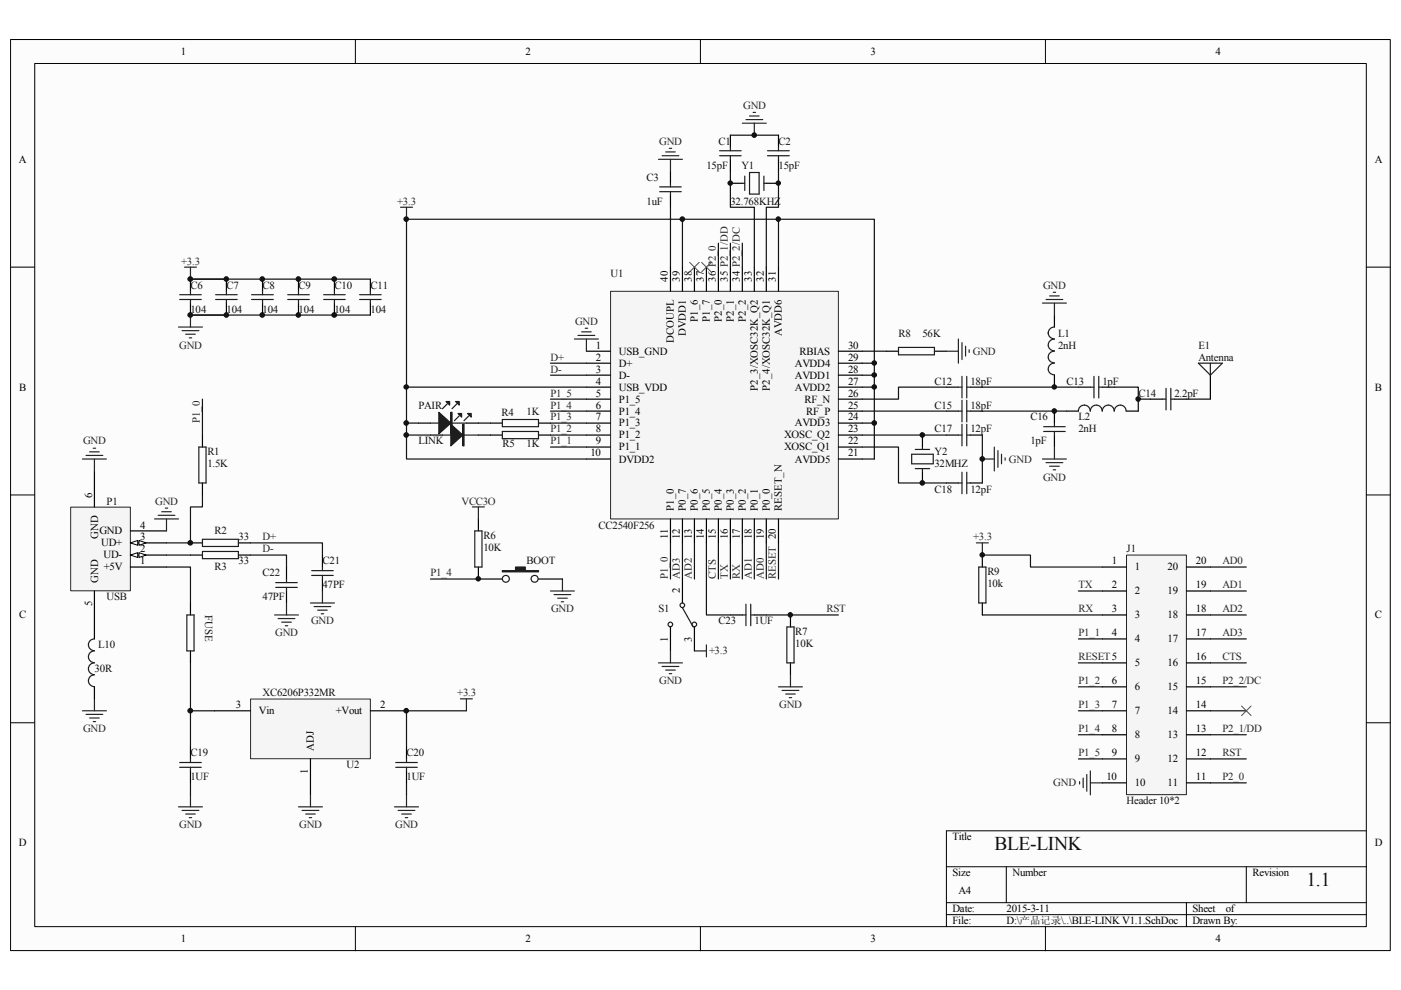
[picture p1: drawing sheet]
<svg xmlns="http://www.w3.org/2000/svg" width="297mm" height="210mm" viewBox="0 0 297 210" stroke-linecap="round" stroke-linejoin="round" font-family="sans-serif">
<path d="M2.3 8.4h292.5v193.1h-292.5z" fill="#fcfcfc"/>
<path d="M2.2 8.4h292.6v193.1h-292.6z" fill="none" stroke="#000" stroke-width=".21"/>
<path d="M7.4 13.5h282.3v183h-282.3z" fill="#fcfcfc"/>
<g fill="none" stroke="#000" stroke-width=".21">
<path d="M7.4 13.5h282.3v183h-282.3zM75.3 8.3v5.1M148.5 8.3v5.1M221.7 8.3v5.1M2.2 56.6h5.1M289.7 56.6h5.1M2.2 104.9h5.1M289.7 104.9h5.1M2.2 153.2h5.1M289.7 153.2h5.1M289.7 176.1h-89v20.4M75.3 196.5v5.1"/>
<path d="M148.5 196.5v5.1M200.7 183.8h89M200.7 191.4h89M200.7 193.9h89M213.4 183.8v7.6M221.7 196.5v5.1M251.5 191.4v5.1M264.2 183.8v7.6"/>
</g>
<path d="M129.5 61.8h48.3v48.2h-48.3z" fill="#f5f5f5"/>
<path d="M129.5 61.8h48.3v48.2h-48.3z" fill="none" stroke="#262626" stroke-width=".21"/>
<g fill="none" stroke="#000" stroke-width=".25">
<path d="M142.2 36.3v2.6M154.9 28.7v2.5M154.9 33.8v2.5M154.9 38.9h2.5M162.5 38.9h2.6M165.1 28.7v2.5M165.1 33.8v2.5M48 59.2v2.5M55.7 59.2v2.5M63.3 59.2v2.5M70.9 59.2v2.5M78.5 59.2v2.5"/>
<path d="M142.2 41.4v2.5M142.2 56.6v5.1M144.7 56.6v5.1M147.2 56.6v5.1M149.8 56.6v5.1M152.3 56.6v5.1M154.9 56.6v5.1M157.4 56.6v5.1M159.9 56.6v5.1M162.5 56.6v5.1M165.1 56.6v5.1M48 64.3v2.5"/>
<path d="M55.7 64.3v2.5M63.3 64.3v2.5M70.9 64.3v2.5M78.5 64.3v2.5M124.3 74.5h5.1M124.3 77h5.1M124.3 79.5h5.1M177.8 74.5h5M177.8 77h5M177.8 79.5h5M187.9 74.5h2.6M198.1 74.5h2.6"/>
<path d="M223.6 66.8v2.5M223.6 79.5v2.6M256.6 79.5v5.1M124.3 82.1h5.1M124.3 84.6h5.1M124.3 87.2h5.1M124.3 89.7h5.1M124.3 92.2h5.1M124.3 94.8h5.1M124.3 97.3h5.1M177.8 82.1h5M177.8 84.6h5"/>
<path d="M177.8 87.2h5M177.8 89.7h5M177.8 92.2h5M177.8 94.8h5M177.8 97.3h5M195.6 92.2v2.6M195.6 99.9v2.5M200.7 82.1h2.5M200.7 87.2h2.5M200.7 92.2h2.5M205.7 82.1h2.6M205.7 87.2h2.6"/>
<path d="M205.7 92.2h2.6M223.6 87.2v2.5M223.6 92.2v2.6M226.1 87.2h2.5M228.6 82.1h2.6M233.7 82.1h2.6M238.8 87.2h2.5M243.9 84.6h2.6M249 84.6h2.5M142.2 110v5.1M144.7 110v5.1M147.2 110v5.1"/>
<path d="M149.8 110v5.1M152.3 110v5.1M154.9 110v5.1M157.4 110v5.1M159.9 110v5.1M162.5 110v5.1M165.1 110v5.1M200.7 102.4h2.5M205.7 102.4h2.6M86.2 158.4v2.5M86.2 163.4v2.6"/>
</g>
<g fill="none" stroke="#262626" stroke-width=".25">
<path d="M139.6 33.8h5.1M140.4 33h3.5M141.1 32.2h2.1M141.9 31.5h.5M142.2 33.8v2.5M157.4 26.1h5.1M158.2 25.4h3.5M158.9 24.6h2M159.7 23.8h.5M159.9 26.1v2.6M39.1 56.6h2.6M40.4 56.6v2.6"/>
<path d="M84.9 43.9h2.6M86.2 43.9v2.6M37.8 69.3h5.1M38.6 70.1h3.6M39.4 70.9h2M40.1 71.6h.5M40.4 66.8v2.5M121.8 71.9h5.1M122.6 71.1h3.5M123.3 70.4h2M124.1 69.6h.5M124.3 71.9v2.6"/>
<path d="M200.7 74.5h2.5M203.2 71.9v5.1M204 72.6v3.6M204.7 73.4v2.1M205.5 74.2v.5M221 64.3h5.1M221.8 63.5h3.5M222.5 62.7h2.1M223.3 62h.5M223.6 64.3v2.5M208.3 97.3h2.5M210.8 94.8v5.1"/>
<path d="M211.6 95.5v3.6M212.3 96.3v2M213.1 97.1v.5M221 97.3h5.1M221.8 98.1h3.5M222.5 98.8h2.1M223.3 99.6h.5M223.6 94.8v2.5M207 115.1h2.5M208.3 115.1v2.6M228.9 165.7v.5M229.7 165v2"/>
<path d="M230.4 164.2v3.6M231.2 163.4v5.1M231.2 166h2.5"/>
</g>
<g fill="none" stroke="#1c1c1c" stroke-width=".25">
<path d="M139.9 39.6h4.5M142.2 38.9v.7M152.6 33h4.5M152.6 32h4.5M154.9 31.2v.8M154.9 33v.8M157.4 38.9h.5M157.9 37.3v3.1M158.9 36.6h2v4.5h-2zM162 37.3v3.1M162 38.9h.5M162.7 33h4.6"/>
<path d="M162.7 32h4.6M165.1 31.2v.8M165.1 33v.8M139.9 40.6h4.5M142.2 40.6v.8M45.7 63.5h4.6M45.7 62.5h4.6M48 61.7v.8M48 63.5v.8M53.3 63.5h4.7M53.3 62.5h4.7M55.7 61.7v.8"/>
<path d="M55.7 63.5v.8M61 63.5h4.6M61 62.5h4.6M63.3 61.7v.8M63.3 63.5v.8M68.6 63.5h4.6M68.6 62.5h4.6M70.9 61.7v.8M70.9 63.5v.8M76.2 63.5h4.6M76.2 62.5h4.6M78.5 61.7v.8"/>
<path d="M78.5 63.5v.8M190.5 73.7h7.6v1.5h-7.6zM204 79.8v4.6M205 79.8v4.6M223.6 77a1.23 1.23 0 0 0-1.4 1.2 1.23 1.23 0 0 0 1.4 1.3M223.6 74.5a1.23 1.23 0 0 0-1.4 1.2 1.23 1.23 0 0 0 1.4 1.2M223.6 71.9a1.23 1.23 0 0 0-1.4 1.3 1.23 1.23 0 0 0 1.4 1.2M223.6 69.3h-.1a1.27 1.27 0 0 0-1.3 1.3 1.27 1.27 0 0 0 1.4 1.2M231.9 79.8v4.6M233 79.8v4.6M254.1 77h5.1l-2.6 2.5zM256.6 77v2.5"/>
<path d="M193.3 96.3h4.6v2h-4.6zM194.1 99.4h3M194.1 95.3h3M195.6 94.8v.5M195.6 99.4v.5M203.2 92.2h.8M203.2 82.1h.8M203.2 87.2h.8M204 84.9v4.6M204 90v4.5M205 92.2h.7M205 84.9v4.6"/>
<path d="M205 90v4.5M205 82.1h.7M205 87.2h.7M221.3 91.5h4.5M221.3 90.5h4.5M223.6 89.7v.8M223.6 91.5v.7M228.6 87.2a1.25 1.25 0 0 1 1.3-1.3 1.25 1.25 0 0 1 1.2 1.3 1.27 1.27 0 0 1 1.3-1.3 1.27 1.27 0 0 1 1.3 1.3 1.27 1.27 0 0 1 1.2-1.3 1.27 1.27 0 0 1 1.3 1.3 1.27 1.27 0 0 1 1.3-1.3 1.27 1.27 0 0 1 1.3 1.3M231.2 82.1h.7M233 82.1h.7M246.5 84.6h.7M247.2 82.3v4.6"/>
<path d="M248.2 84.6h.8M248.2 82.3v4.6M203.2 102.4h.8M204 100.1v4.6M205 100.1v4.6M205 102.4h.7M83.9 162.7h4.6M83.9 161.7h4.6M86.2 160.9v.8M86.2 162.7v.7"/>
</g>
<g fill="none" stroke="#0e0e0e" stroke-width=".25">
<path d="M154.9 36.3v7.6h5v12.7M154.9 28.7h10.2M165.1 36.3v7.6h-2.6v12.7M40.4 59.2h38.1M86.2 46.5h58.5M142.2 43.9v12.7M152.3 51.6v5M154.9 51.6v5M157.4 51.6v5M165.1 46.5v10.1M182.8 79.5h2.6v17.8h-2.6M182.8 74.5h5.1"/>
<path d="M116.7 87.2h7.6M116.7 84.6h7.6M116.7 89.7h7.6M116.7 92.2h7.6M116.7 94.8h7.6M182.8 87.2h17.9M182.8 82.1h2.6M182.8 89.7h2.6M200.7 82.1h-10.2v2.5h-7.7M208.3 92.2v10.2M208.3 87.2h17.8M208.3 82.1h20.3"/>
<path d="M236.3 82.1h5v5.1M241.3 84.6h2.6M251.5 84.6h5.1M144.7 115.1v7.7M147.2 115.1v7.7M152.3 115.1v7.7M154.9 115.1v7.7M159.9 115.1v7.7M162.5 115.1v7.7M165.1 115.1v7.7M208.3 130.4h25.4M228.6 125.3h5.1"/>
<path d="M228.6 135.5h5.1M256.6 125.3h7.6M256.6 130.4h7.6M256.6 120.2h7.6M256.6 135.5h7.6M228.6 140.5h5.1M228.6 145.6h5.1M228.6 150.7h5.1M228.6 155.8h5.1M256.6 140.5h7.6M256.6 145.6h7.6M256.6 150.7h7.6"/>
<path d="M256.6 155.8h7.6M228.6 160.9h5.1M256.6 160.9h7.6M256.6 166h7.6"/>
</g>
<path d="M146.2 55.6l2 2.1M148.2 55.6l-2 2.1M148.8 55.6l2 2.1M150.8 55.6l-2 2.1M263.2 149.7l2.1 2M265.3 149.7l-2.1 2" fill="none" stroke="#4c4c4c" stroke-width=".21"/>
<path d="M238.9 117.7h12.6v50.8h-12.6z" fill="#f5f5f5"/>
<path d="M238.8 117.7h12.7v50.8h-12.7z" fill="none" stroke="#262626" stroke-width=".21"/>
<g fill="none" stroke="#000" stroke-width=".25">
<path d="M208.3 117.7v2.5M208.3 127.8v2.6M233.7 120.2h5.1M233.7 125.3h5.1M233.7 130.4h5.1M233.7 135.5h5.1M251.5 120.2h5.1M251.5 125.3h5.1M251.5 130.4h5.1M251.5 135.5h5.1M233.7 140.5h5.1M233.7 145.6h5.1"/>
<path d="M233.7 150.7h5.1M233.7 155.8h5.1M251.5 140.5h5.1M251.5 145.6h5.1M251.5 150.7h5.1M251.5 155.8h5.1M233.7 160.9h5.1M233.7 166h5.1M251.5 160.9h5.1M251.5 166h5.1"/>
</g>
<path d="M86.2 46.5v50.8h38.1M144.7 56.6v-10.1h40.7v30.5M40.4 66.8h38.1M182.8 77h2.6M185.4 77v2.5M182.8 94.8h7.7v7.6h10.2M182.8 92.2h17.9M157.4 115.1v7.7" fill="none" stroke="#0e0e0e" stroke-width=".25"/>
<path d="M207.5 120.2h1.5v7.6h-1.5z" fill="none" stroke="#1c1c1c" stroke-width=".25"/>
<path d="M15 107.6h12.6v17.7h-12.6z" fill="#f5f5f5"/>
<path d="M15 107.5h12.6v17.8h-12.6z" fill="none" stroke="#262626" stroke-width=".21"/>
<path d="M20 99.9v7.6M27.6 112.6h7.7M27.6 115.1h7.7M27.6 120.2h7.7" fill="none" stroke="#000" stroke-width=".25"/>
<path d="M27.6 115.1l1.6-.5v1z" fill="#fcfcfc"/>
<path d="M27.6 115.1l1.6-.5v1z" fill="none" stroke="#000" stroke-width=".21"/>
<path d="M29.5 114.6l1.5 .5-1.5 .5z" fill="#fcfcfc"/>
<path d="M29.5 114.6l1.5 .5-1.5 .5z" fill="none" stroke="#000" stroke-width=".21"/>
<path d="M27.6 117.7h7.7" fill="none" stroke="#000" stroke-width=".25"/>
<path d="M27.6 117.7l1.6-.5v1z" fill="#fcfcfc"/>
<path d="M27.6 117.7l1.6-.5v1z" fill="none" stroke="#000" stroke-width=".21"/>
<path d="M29.5 117.2l1.5 .5-1.5 .5z" fill="#fcfcfc"/>
<path d="M29.5 117.2l1.5 .5-1.5 .5z" fill="none" stroke="#000" stroke-width=".21"/>
<g fill="none" stroke="#000" stroke-width=".25">
<path d="M42.9 92.2v2.6M91.3 92.2h2.5M101.4 92.2h2.6M40.4 115.1h2.5M40.4 117.7h2.5M42.9 102.4v2.5M50.5 115.1h2.6M50.5 117.7h2.6M68.4 117.7v2.5M20 125.3v10.2M60.7 120.2v2.6M60.7 125.3v2.5"/>
<path d="M68.4 122.8v2.5M142.2 132.9v5.1M144.7 122.8v5M147.2 132.9v5.1M20 145.6v2.6"/>
</g>
<g fill="none" stroke="#262626" stroke-width=".25">
<path d="M17.5 97.3h5.1M18.2 96.6h3.6M19 95.8h2M19.8 95h.5M20 97.3v2.6M32.8 110h5M33.5 109.3h3.6M34.3 108.5h2M35 107.7h.6M35.3 110v2.6M58.2 130.4h5.1M59 131.1h3.5"/>
<path d="M59.7 131.9h2.1M60.5 132.7h.5M60.7 127.8v2.6M65.8 127.8h5.1M66.6 128.6h3.5M67.3 129.4h2.1M68.1 130.1h.5M68.4 125.3v2.5M142.2 138v2.5M147.2 138h2.6M149.8 136.7v2.6M17.5 150.7h5.1"/>
<path d="M18.2 151.5h3.6M19 152.2h2M19.8 153h.5M20 148.2v2.5M139.6 140.5h5.1M140.4 141.3h3.5M141.1 142.1h2.1M141.9 142.8h.5"/>
</g>
<path d="M116.7 77h7.6M116.7 79.5h7.6M42.9 84.6v7.6M86.2 82.1h38.1M35.3 117.7h5.1M42.9 104.9v2.6h-2.5v7.6h-5.1M53.1 115.1h15.3v2.6M53.1 117.7h7.6v2.5M142.2 115.1v7.7" fill="none" stroke="#0e0e0e" stroke-width=".25"/>
<g fill="none" stroke="#1c1c1c" stroke-width=".25">
<path d="M42.2 94.8h1.5v7.6h-1.5zM93.8 92.2h7.6M97.4 88.2l-1.1 1M99.4 88.2l-1 1M42.9 114.3h7.6v1.6h-7.6zM42.9 116.9h7.6v1.5h-7.6zM20 138a1.25 1.25 0 0 0-1.2 1.3 1.25 1.25 0 0 0 1.2 1.2M20 135.5a1.25 1.25 0 0 0-1.2 1.2 1.25 1.25 0 0 0 1.2 1.3M58.5 123.5h4.5M58.5 124.5h4.5M60.7 122.8v.7M60.7 124.5v.8"/>
<path d="M66.1 121h4.6M66.1 122h4.6M68.4 120.2v.8M68.4 122v.8M144.7 128.9l2.3 4M20 143.1a1.25 1.25 0 0 0-1.2 1.2 1.25 1.25 0 0 0 1.2 1.3M20 140.5a1.25 1.25 0 0 0-1.2 1.3 1.25 1.25 0 0 0 1.2 1.2"/>
<circle cx="142.1" cy="132.4" r=".49"/>
<circle cx="144.7" cy="128.3" r=".49"/>
<circle cx="147.2" cy="132.4" r=".49"/>
</g>
<path d="M95.6 90l2.5 2.2-2.5 2.3z" fill="#1c1c1c"/>
<path d="M95.6 90l2.5 2.2-2.5 2.3zM98.1 90h.3v4.5h-.3zM98.3 90v4.5" fill="none" stroke="#1c1c1c" stroke-width=".25"/>
<path d="M99.1 87.7h.8v.7z" fill="#1c1c1c"/>
<path d="M99.1 87.7h.8v.7z" fill="none" stroke="#1c1c1c" stroke-width=".25"/>
<path d="M97.1 87.7h.8v.7z" fill="#1c1c1c"/>
<path d="M91.3 89.7h7.6M94.8 85.6l-1 1.1M96.9 85.6l-1.1 1.1M97.1 87.7h.8v.7z" fill="none" stroke="#1c1c1c" stroke-width=".25"/>
<path d="M88.7 89.7h2.6M98.9 89.7h2.5" fill="none" stroke="#000" stroke-width=".25"/>
<path d="M93 87.4l2.6 2.3-2.6 2.3z" fill="#1c1c1c"/>
<path d="M93 87.4l2.6 2.3-2.6 2.3zM95.6 87.4h.2v4.6h-.2zM95.7 87.4v4.6" fill="none" stroke="#1c1c1c" stroke-width=".25"/>
<path d="M96.6 85.1h.8v.8z" fill="#1c1c1c"/>
<path d="M96.6 85.1h.8v.8z" fill="none" stroke="#1c1c1c" stroke-width=".25"/>
<path d="M94.6 85.1h.7v.8z" fill="#1c1c1c"/>
<path d="M94.6 85.1h.7v.8zM106.5 88.9h7.7v1.6h-7.7zM106.5 91.5h7.7v1.5h-7.7zM39.6 130.4h1.5v7.6h-1.5z" fill="none" stroke="#1c1c1c" stroke-width=".25"/>
<path d="M104 92.2h2.5M104 89.7h2.5M114.2 92.2h2.5M114.2 89.7h2.5M40.4 127.8v2.6M40.4 138v2.5" fill="none" stroke="#000" stroke-width=".25"/>
<path d="M86.2 89.7h2.5M86.2 92.2h5.1M101.4 89.7h2.6M35.3 120.2h5.1v7.6" fill="none" stroke="#0e0e0e" stroke-width=".25"/>
<path d="M53.2 148.3h25.3v12.6h-25.3z" fill="#f5f5f5"/>
<path d="M53.1 148.2h25.4v12.7h-25.4z" fill="none" stroke="#262626" stroke-width=".21"/>
<g fill="none" stroke="#000" stroke-width=".25">
<path d="M40.4 59.2v2.5M40.4 64.3v2.5M101.4 122.8h5.1M114.2 122.8h5M154.9 130.4h2.5M159.9 130.4h2.6M167.6 130.4v2.5M40.4 158.4v2.5M45.5 150.7h7.6M78.5 150.7h7.7M167.6 140.5v2.6M40.4 163.4v2.6"/>
<path d="M65.8 160.9v7.6"/>
</g>
<g fill="none" stroke="#262626" stroke-width=".25">
<path d="M116.7 125.3h5.1M117.5 126.1h3.5M118.2 126.8h2.1M119 127.6h.5M119.2 122.8v2.5M97.6 148.2h2.6M98.9 148.2v2.5M165.1 145.6h5M165.8 146.4h3.6M166.6 147.2h2M167.3 147.9h.5M167.6 143.1v2.5"/>
<path d="M37.8 171.1h5.1M38.6 171.8h3.6M39.4 172.6h2M40.1 173.4h.5M40.4 168.5v2.6M63.3 171.1h5.1M64 171.8h3.6M64.8 172.6h2M65.6 173.4h.5M65.8 168.5v2.6M83.6 171.1h5.1M84.4 171.8h3.6"/>
<path d="M85.2 172.6h2M85.9 173.4h.5M86.2 168.5v2.6"/>
</g>
<g fill="none" stroke="#1c1c1c" stroke-width=".25">
<path d="M38.1 63.5h4.6M38.1 62.5h4.6M40.4 61.7v.8M40.4 63.5v.8M157.4 130.4h.8M158.2 128.1v4.6M159.2 130.4h.7M159.2 128.1v4.6M166.8 132.9h1.6v7.6h-1.6zM38.1 162.7h4.6M38.1 161.7h4.6M40.4 160.9v.8"/>
<path d="M40.4 162.7v.7"/>
</g>
<path d="M40.4 59.2h7.6M40.4 66.8h7.6M149.8 115.1v15.3h5.1M162.5 130.4h15.3M40.4 140.5v10.2M45.5 150.7h-5.1v7.7M98.9 150.7h-12.7v7.7M40.4 166v2.5M86.2 166v2.5" fill="none" stroke="#0e0e0e" stroke-width=".25"/>
<path d="M106.5 121h2.8v-.8h2.1v.8h2.8v.2h-7.7z" fill-rule="evenodd" fill="#1c1c1c"/>
<g fill="none" stroke="#1c1c1c" stroke-width=".25">
<path d="M100.7 112.6h1.5v7.6h-1.5zM106.5 121h2.8v-.8h2.1v.8h2.8v.2h-7.7z"/>
<circle cx="107.3" cy="122.7" r=".73"/>
<circle cx="113.4" cy="122.7" r=".73"/>
</g>
<path d="M101.4 110v2.6M101.4 120.2v2.6" fill="none" stroke="#000" stroke-width=".25"/>
<path d="M91.3 122.8h10.1" fill="none" stroke="#0e0e0e" stroke-width=".25"/>
<path d="M100.2 107.5h2.5M101.4 107.5v2.5" fill="none" stroke="#262626" stroke-width=".25"/>
<path d="M208.3 117.7h10.2v2.5h15.2" fill="none" stroke="#151515" stroke-width=".25"/>
<circle cx="40.4" cy="150.7" r=".49" fill="#0e0e0e"/>
<circle cx="40.4" cy="150.7" r=".49" fill="none" stroke="#0e0e0e" stroke-width=".21"/>
<circle cx="40.4" cy="115.1" r=".49" fill="#0e0e0e"/>
<circle cx="40.4" cy="115.1" r=".49" fill="none" stroke="#0e0e0e" stroke-width=".21"/>
<circle cx="40.4" cy="66.8" r=".49" fill="#0e0e0e"/>
<circle cx="40.4" cy="66.8" r=".49" fill="none" stroke="#0e0e0e" stroke-width=".21"/>
<circle cx="40.4" cy="59.2" r=".49" fill="#0e0e0e"/>
<circle cx="40.4" cy="59.2" r=".49" fill="none" stroke="#0e0e0e" stroke-width=".21"/>
<circle cx="48" cy="66.8" r=".49" fill="#0e0e0e"/>
<circle cx="48" cy="66.8" r=".49" fill="none" stroke="#0e0e0e" stroke-width=".21"/>
<circle cx="48" cy="59.2" r=".49" fill="#0e0e0e"/>
<circle cx="48" cy="59.2" r=".49" fill="none" stroke="#0e0e0e" stroke-width=".21"/>
<circle cx="55.6" cy="66.8" r=".49" fill="#0e0e0e"/>
<circle cx="55.6" cy="66.8" r=".49" fill="none" stroke="#0e0e0e" stroke-width=".21"/>
<circle cx="55.6" cy="59.2" r=".49" fill="#0e0e0e"/>
<circle cx="55.6" cy="59.2" r=".49" fill="none" stroke="#0e0e0e" stroke-width=".21"/>
<circle cx="63.3" cy="66.8" r=".49" fill="#0e0e0e"/>
<circle cx="63.3" cy="66.8" r=".49" fill="none" stroke="#0e0e0e" stroke-width=".21"/>
<circle cx="63.3" cy="59.2" r=".49" fill="#0e0e0e"/>
<circle cx="63.3" cy="59.2" r=".49" fill="none" stroke="#0e0e0e" stroke-width=".21"/>
<circle cx="70.9" cy="66.8" r=".49" fill="#0e0e0e"/>
<circle cx="70.9" cy="66.8" r=".49" fill="none" stroke="#0e0e0e" stroke-width=".21"/>
<circle cx="70.9" cy="59.2" r=".49" fill="#0e0e0e"/>
<circle cx="70.9" cy="59.2" r=".49" fill="none" stroke="#0e0e0e" stroke-width=".21"/>
<circle cx="86.1" cy="150.7" r=".49" fill="#0e0e0e"/>
<circle cx="86.1" cy="150.7" r=".49" fill="none" stroke="#0e0e0e" stroke-width=".21"/>
<circle cx="86.1" cy="92.2" r=".49" fill="#0e0e0e"/>
<circle cx="86.1" cy="92.2" r=".49" fill="none" stroke="#0e0e0e" stroke-width=".21"/>
<circle cx="86.1" cy="89.7" r=".49" fill="#0e0e0e"/>
<circle cx="86.1" cy="89.7" r=".49" fill="none" stroke="#0e0e0e" stroke-width=".21"/>
<circle cx="86.1" cy="82" r=".48" fill="#0e0e0e"/>
<circle cx="86.1" cy="82" r=".48" fill="none" stroke="#0e0e0e" stroke-width=".21"/>
<circle cx="86.1" cy="46.5" r=".49" fill="#0e0e0e"/>
<circle cx="86.1" cy="46.5" r=".49" fill="none" stroke="#0e0e0e" stroke-width=".21"/>
<circle cx="101.4" cy="122.7" r=".48" fill="#0e0e0e"/>
<circle cx="101.4" cy="122.7" r=".48" fill="none" stroke="#0e0e0e" stroke-width=".21"/>
<circle cx="144.7" cy="46.5" r=".49" fill="#0e0e0e"/>
<circle cx="144.7" cy="46.5" r=".49" fill="none" stroke="#0e0e0e" stroke-width=".21"/>
<circle cx="154.8" cy="38.8" r=".48" fill="#0e0e0e"/>
<circle cx="154.8" cy="38.8" r=".48" fill="none" stroke="#0e0e0e" stroke-width=".21"/>
<circle cx="159.9" cy="28.6" r=".48" fill="#0e0e0e"/>
<circle cx="159.9" cy="28.6" r=".48" fill="none" stroke="#0e0e0e" stroke-width=".21"/>
<circle cx="165" cy="46.5" r=".48" fill="#0e0e0e"/>
<circle cx="165" cy="46.5" r=".48" fill="none" stroke="#0e0e0e" stroke-width=".21"/>
<circle cx="165" cy="38.8" r=".46" fill="#0e0e0e"/>
<circle cx="165" cy="38.8" r=".46" fill="none" stroke="#0e0e0e" stroke-width=".21"/>
<circle cx="167.5" cy="130.4" r=".48" fill="#0e0e0e"/>
<circle cx="167.5" cy="130.4" r=".48" fill="none" stroke="#0e0e0e" stroke-width=".21"/>
<circle cx="185.4" cy="89.7" r=".49" fill="#0e0e0e"/>
<circle cx="185.4" cy="89.7" r=".49" fill="none" stroke="#0e0e0e" stroke-width=".21"/>
<circle cx="185.4" cy="82" r=".48" fill="#0e0e0e"/>
<circle cx="185.4" cy="82" r=".48" fill="none" stroke="#0e0e0e" stroke-width=".21"/>
<circle cx="185.4" cy="79.5" r=".48" fill="#0e0e0e"/>
<circle cx="185.4" cy="79.5" r=".48" fill="none" stroke="#0e0e0e" stroke-width=".21"/>
<circle cx="185.4" cy="77" r=".48" fill="#0e0e0e"/>
<circle cx="185.4" cy="77" r=".48" fill="none" stroke="#0e0e0e" stroke-width=".21"/>
<circle cx="195.6" cy="102.4" r=".49" fill="#0e0e0e"/>
<circle cx="195.6" cy="102.4" r=".49" fill="none" stroke="#0e0e0e" stroke-width=".21"/>
<circle cx="195.6" cy="92.2" r=".49" fill="#0e0e0e"/>
<circle cx="195.6" cy="92.2" r=".49" fill="none" stroke="#0e0e0e" stroke-width=".21"/>
<circle cx="208.3" cy="117.6" r=".48" fill="#0e0e0e"/>
<circle cx="208.3" cy="117.6" r=".48" fill="none" stroke="#0e0e0e" stroke-width=".21"/>
<circle cx="208.3" cy="97.3" r=".49" fill="#0e0e0e"/>
<circle cx="208.3" cy="97.3" r=".49" fill="none" stroke="#0e0e0e" stroke-width=".21"/>
<circle cx="223.5" cy="87.1" r=".49" fill="#0e0e0e"/>
<circle cx="223.5" cy="87.1" r=".49" fill="none" stroke="#0e0e0e" stroke-width=".21"/>
<circle cx="223.5" cy="82" r=".48" fill="#0e0e0e"/>
<circle cx="223.5" cy="82" r=".48" fill="none" stroke="#0e0e0e" stroke-width=".21"/>
<circle cx="241.3" cy="84.6" r=".49" fill="#0e0e0e"/>
<circle cx="241.3" cy="84.6" r=".49" fill="none" stroke="#0e0e0e" stroke-width=".21"/>
<g font-size="4.1" fill="#0e0e0e">
<text x="210.9" y="180.3">BLE-LINK</text>
<text x="277" y="187.9">1.1</text>
</g>
<g font-size="2.3">
<text x="38.3" y="11.6">1</text>
<text x="111.4" y="11.6">2</text>
<text x="184.6" y="11.6">3</text>
<text x="257.7" y="11.6">4</text>
<text x="4" y="34.5">A</text>
<text x="291.5" y="34.5">A</text>
<text x="141.6" y="59.7" transform="rotate(-90 141.6 59.7)">40</text>
<text x="144.1" y="59.7" transform="rotate(-90 144.1 59.7)">39</text>
<text x="146.7" y="59.7" transform="rotate(-90 146.7 59.7)">38</text>
<text x="149.2" y="59.7" transform="rotate(-90 149.2 59.7)">37</text>
<text x="151.8" y="59.7" transform="rotate(-90 151.8 59.7)">36 P2_0</text>
<text x="154.3" y="59.7" transform="rotate(-90 154.3 59.7)">35 P2_1/DD</text>
<text x="156.9" y="59.7" transform="rotate(-90 156.9 59.7)">34 P2_2/DC</text>
<text x="159.4" y="59.7" transform="rotate(-90 159.4 59.7)">33</text>
<text x="162" y="59.7" transform="rotate(-90 162 59.7)">32</text>
<text x="164.5" y="59.7" transform="rotate(-90 164.5 59.7)">31</text>
<text x="145.4" y="71.3" transform="rotate(-90 145.4 71.3)">DVDD1</text>
<text x="148" y="68.2" transform="rotate(-90 148 68.2)">P1_6</text>
<text x="150.5" y="68.2" transform="rotate(-90 150.5 68.2)">P1_7</text>
<text x="153.1" y="68.2" transform="rotate(-90 153.1 68.2)">P2_0</text>
<text x="155.6" y="68.2" transform="rotate(-90 155.6 68.2)">P2_1</text>
<text x="158.2" y="68.2" transform="rotate(-90 158.2 68.2)">P2_2</text>
<text x="165.8" y="71.3" transform="rotate(-90 165.8 71.3)">AVDD6</text>
<text x="126.3" y="73.9">1</text>
<text x="126.3" y="76.5">2</text>
<text x="131.2" y="75.2">USB_GND</text>
<text x="131.2" y="77.7">D+</text>
<text x="142.9" y="72.7" transform="rotate(-90 142.9 72.7)">DCOUPL</text>
<text x="168.5" y="77.7">AVDD4</text>
<text x="169.5" y="75.2">RBIAS</text>
<text x="179.8" y="73.9">30</text>
<text x="179.8" y="76.5">29</text>
<text x="4.1" y="82.8">B</text>
<text x="126.3" y="79">3</text>
<text x="126.3" y="81.5">4</text>
<text x="131.2" y="80.3">D-</text>
<text x="131.2" y="82.8">USB_VDD</text>
<text x="160.7" y="82.8" transform="rotate(-90 160.7 82.8)">P2_3/XOSC32K_Q2</text>
<text x="163.2" y="82.8" transform="rotate(-90 163.2 82.8)">P2_4/XOSC32K_Q1</text>
<text x="168.5" y="82.8">AVDD2</text>
<text x="168.5" y="80.3">AVDD1</text>
<text x="179.8" y="81.5">27</text>
<text x="179.8" y="79">28</text>
<text x="291.5" y="82.8">B</text>
<text x="126.3" y="84.1">5</text>
<text x="126.3" y="86.6">6</text>
<text x="126.3" y="89.2">7</text>
<text x="131.2" y="85.3">P1_5</text>
<text x="131.2" y="87.9">P1_4</text>
<text x="170.6" y="85.3">RF_N</text>
<text x="170.9" y="87.9">RF_P</text>
<text x="179.8" y="84.1">26</text>
<text x="179.8" y="86.6">25</text>
<text x="179.8" y="89.2">24</text>
<text x="126.3" y="91.7">8</text>
<text x="126.3" y="94.2">9</text>
<text x="131.2" y="90.4">P1_3</text>
<text x="131.2" y="93">P1_2</text>
<text x="131.2" y="95.5">P1_1</text>
<text x="166.2" y="95.5">XOSC_Q1</text>
<text x="166.2" y="93">XOSC_Q2</text>
<text x="168.5" y="90.4">AVDD3</text>
<text x="179.8" y="94.2">22</text>
<text x="179.8" y="91.7">23</text>
<text x="125.2" y="96.8">10</text>
<text x="131.2" y="98.1">DVDD2</text>
<text x="168.5" y="98.1">AVDD5</text>
<text x="179.8" y="96.8">21</text>
<text x="19.5" y="105.5" transform="rotate(-90 19.5 105.5)">6</text>
<text x="21.1" y="113.3">GND</text>
<text x="29.7" y="112.1">4</text>
<text x="142.9" y="108.3" transform="rotate(-90 142.9 108.3)">P1_0</text>
<text x="145.4" y="108.3" transform="rotate(-90 145.4 108.3)">P0_7</text>
<text x="148" y="108.3" transform="rotate(-90 148 108.3)">P0_6</text>
<text x="150.5" y="108.3" transform="rotate(-90 150.5 108.3)">P0_5</text>
<text x="153.1" y="108.3" transform="rotate(-90 153.1 108.3)">P0_4</text>
<text x="155.6" y="108.3" transform="rotate(-90 155.6 108.3)">P0_3</text>
<text x="158.2" y="108.3" transform="rotate(-90 158.2 108.3)">P0_2</text>
<text x="160.7" y="108.3" transform="rotate(-90 160.7 108.3)">P0_1</text>
<text x="163.2" y="108.3" transform="rotate(-90 163.2 108.3)">P0_0</text>
<text x="165.8" y="108.3" transform="rotate(-90 165.8 108.3)">RESET_N</text>
<text x="20.8" y="114.3" transform="rotate(-90 20.8 114.3)">GND</text>
<text x="21.5" y="115.9">UD+</text>
<text x="22" y="118.4">UD-</text>
<text x="29.7" y="119.7">1</text>
<text x="29.7" y="114.6">3</text>
<text x="29.7" y="117.1">2</text>
<text x="141.6" y="114.4" transform="rotate(-90 141.6 114.4)">11</text>
<text x="144.1" y="114.4" transform="rotate(-90 144.1 114.4)">12</text>
<text x="146.7" y="114.4" transform="rotate(-90 146.7 114.4)">13</text>
<text x="149.2" y="114.4" transform="rotate(-90 149.2 114.4)">14</text>
<text x="151.8" y="114.4" transform="rotate(-90 151.8 114.4)">15</text>
<text x="154.3" y="114.4" transform="rotate(-90 154.3 114.4)">16</text>
<text x="156.9" y="114.4" transform="rotate(-90 156.9 114.4)">17</text>
<text x="159.4" y="114.4" transform="rotate(-90 159.4 114.4)">18</text>
<text x="162" y="114.4" transform="rotate(-90 162 114.4)">19</text>
<text x="235.7" y="119.7">1</text>
<text x="253.6" y="119.7">20</text>
<text x="20.8" y="123.5" transform="rotate(-90 20.8 123.5)">GND</text>
<text x="22" y="120.9">+5V</text>
<text x="144.1" y="125.8" transform="rotate(-90 144.1 125.8)">2</text>
<text x="235.7" y="124.8">2</text>
<text x="240.6" y="120.9">1</text>
<text x="247.6" y="120.9">20</text>
<text x="253.6" y="124.8">19</text>
<text x="4.1" y="131.1">C</text>
<text x="19.5" y="128.5" transform="rotate(-90 19.5 128.5)">5</text>
<text x="235.7" y="129.8">3</text>
<text x="240.6" y="126">2</text>
<text x="240.6" y="131.1">3</text>
<text x="247.6" y="131.1">18</text>
<text x="247.6" y="126">19</text>
<text x="253.6" y="129.8">18</text>
<text x="291.5" y="131.1">C</text>
<text x="141.6" y="136.1" transform="rotate(-90 141.6 136.1)">1</text>
<text x="146.7" y="136.1" transform="rotate(-90 146.7 136.1)">3</text>
<text x="235.7" y="134.9">4</text>
<text x="240.6" y="136.2">4</text>
<text x="247.6" y="136.2">17</text>
<text x="253.6" y="134.9">17</text>
<text x="240.6" y="141.3">5</text>
<text x="247.6" y="141.3">16</text>
<text x="253.6" y="140">16</text>
<text x="235.7" y="145.1">6</text>
<text x="240.6" y="146.4">6</text>
<text x="247.6" y="146.4">15</text>
<text x="253.6" y="145.1">15</text>
<text x="50" y="150.2">3</text>
<text x="54.9" y="151.5">Vin</text>
<text x="71.2" y="151.5">+Vout</text>
<text x="80.6" y="150.2">2</text>
<text x="235.7" y="150.2">7</text>
<text x="235.7" y="155.3">8</text>
<text x="240.6" y="151.5">7</text>
<text x="247.6" y="151.5">14</text>
<text x="253.6" y="155.3">13</text>
<text x="253.6" y="150.2">14</text>
<text x="66.5" y="159.1" transform="rotate(-90 66.5 159.1)">ADJ</text>
<text x="235.7" y="160.4">9</text>
<text x="240.6" y="156.5">8</text>
<text x="240.6" y="161.6">9</text>
<text x="247.6" y="161.6">12</text>
<text x="247.6" y="156.5">13</text>
<text x="253.6" y="160.4">12</text>
<text x="65.3" y="164.1" transform="rotate(-90 65.3 164.1)">1</text>
<text x="234.6" y="165.4">10</text>
<text x="240.6" y="166.7">10</text>
<text x="247.6" y="166.7">11</text>
<text x="253.6" y="165.4">11</text>
<text x="4" y="179.4">D</text>
<text x="201.9" y="178.1">Title</text>
<text x="291.5" y="179.4">D</text>
<text x="201.9" y="185.8">Size</text>
<text x="214.7" y="185.8">Number</text>
<text x="265.6" y="185.8">Revision</text>
<text x="203.2" y="189.6">A4</text>
<text x="201.9" y="193.4">Date:</text>
<text x="201.9" y="196">File:</text>
<text x="213.4" y="193.4">2015-3-11</text>
<text x="213.4" y="196">D:\产产产产\..\BLE-LINK V1.1.SchDoc</text>
<text x="252.8" y="196">Drawn By:</text>
<text x="252.8" y="193.4">Sheet</text>
<text x="259.9" y="193.4">of</text>
<text x="38.3" y="199.8">1</text>
<text x="111.4" y="199.8">2</text>
<text x="184.6" y="199.8">3</text>
<text x="257.7" y="199.8">4</text>
</g>
<g font-size="2.3" fill="#262626">
<text x="157.6" y="23.1">GND</text>
<text x="139.7" y="30.7">GND</text>
<text x="84.2" y="43.4">+3.3</text>
<text x="38.4" y="56.1">+3.3</text>
<text x="221.1" y="61.2">GND</text>
<text x="121.9" y="68.8">GND</text>
<text x="38" y="73.9">GND</text>
<text x="116.7" y="76.5">D+</text>
<text x="206.3" y="75.2">GND</text>
<text x="116.7" y="79">D-</text>
<text x="42.4" y="89.7" transform="rotate(-90 42.4 89.7)">P1_0</text>
<text x="116.7" y="84.1">P1_5</text>
<text x="116.7" y="86.6">P1_4</text>
<text x="116.7" y="89.2">P1_3</text>
<text x="17.6" y="94.2">GND</text>
<text x="116.7" y="91.7">P1_2</text>
<text x="116.7" y="94.2">P1_1</text>
<text x="213.9" y="98.1">GND</text>
<text x="221.1" y="101.9">GND</text>
<text x="32.9" y="107">GND</text>
<text x="97.8" y="107">VCC3O</text>
<text x="55.7" y="114.6">D+</text>
<text x="55.7" y="117.1">D-</text>
<text x="206.3" y="114.6">+3.3</text>
<text x="259.2" y="119.7">AD0</text>
<text x="91.3" y="122.2">P1_4</text>
<text x="141.6" y="122.8" transform="rotate(-90 141.6 122.8)">P1_0</text>
<text x="144.1" y="122.8" transform="rotate(-90 144.1 122.8)">AD3</text>
<text x="146.7" y="122.8" transform="rotate(-90 146.7 122.8)">AD2</text>
<text x="151.8" y="122.8" transform="rotate(-90 151.8 122.8)">CTS</text>
<text x="154.3" y="122.8" transform="rotate(-90 154.3 122.8)">TX</text>
<text x="156.9" y="122.8" transform="rotate(-90 156.9 122.8)">RX</text>
<text x="159.4" y="122.8" transform="rotate(-90 159.4 122.8)">AD1</text>
<text x="162" y="122.8" transform="rotate(-90 162 122.8)">AD0</text>
<text x="164.5" y="122.8" transform="rotate(-90 164.5 122.8)">RESET 20</text>
<text x="228.6" y="124.8">TX</text>
<text x="259.2" y="124.8">AD1</text>
<text x="116.8" y="129.8">GND</text>
<text x="175.2" y="129.8">RST</text>
<text x="228.6" y="129.8">RX</text>
<text x="259.2" y="129.8">AD2</text>
<text x="58.3" y="134.9">GND</text>
<text x="66" y="132.4">GND</text>
<text x="228.6" y="134.9">P1_1</text>
<text x="259.2" y="134.9">AD3</text>
<text x="150.3" y="138.7">+3.3</text>
<text x="228.6" y="140">RESET5</text>
<text x="259.2" y="140">CTS</text>
<text x="96.9" y="147.7">+3.3</text>
<text x="139.7" y="145.1">GND</text>
<text x="228.6" y="145.1">P1_2</text>
<text x="259.2" y="145.1">P2_2/DC</text>
<text x="17.6" y="155.3">GND</text>
<text x="165.2" y="150.2">GND</text>
<text x="228.6" y="155.3">P1_4</text>
<text x="228.6" y="150.2">P1_3</text>
<text x="259.2" y="155.3">P2_1/DD</text>
<text x="228.6" y="160.4">P1_5</text>
<text x="259.2" y="160.4">RST</text>
<text x="223.3" y="166.7">GND</text>
<text x="259.2" y="165.4">P2_0</text>
<text x="38" y="175.6">GND</text>
<text x="63.4" y="175.6">GND</text>
<text x="83.8" y="175.6">GND</text>
</g>
<g font-size="2.3" fill="#0e0e0e">
<text x="149.8" y="35.8">15pF</text>
<text x="152.4" y="30.7">C1</text>
<text x="157.2" y="35.8">Y1</text>
<text x="165.1" y="30.7">C2</text>
<text x="165.1" y="35.8">15pF</text>
<text x="137.1" y="38.3">C3</text>
<text x="137.1" y="43.4">1uF</text>
<text x="154.9" y="43.4">32.768KHZ</text>
<text x="129.5" y="58.7">U1</text>
<text x="40.4" y="61.2">C6</text>
<text x="48" y="61.2">C7</text>
<text x="55.7" y="61.2">C8</text>
<text x="63.3" y="61.2">C9</text>
<text x="70.9" y="61.2">C10</text>
<text x="78.6" y="61.2">C11</text>
<text x="40.4" y="66.3">104</text>
<text x="48" y="66.3">104</text>
<text x="55.7" y="66.3">104</text>
<text x="63.3" y="66.3">104</text>
<text x="70.9" y="66.3">104</text>
<text x="78.6" y="66.3">104</text>
<text x="190.5" y="71.4">R8</text>
<text x="195.6" y="71.4">56K</text>
<text x="224.3" y="71.4">L1</text>
<text x="224.3" y="73.9">2nH</text>
<text x="254.1" y="73.9">E1</text>
<text x="254.1" y="76.5">Antenna</text>
<text x="198.1" y="81.5">C12</text>
<text x="205.8" y="81.5">18pF</text>
<text x="226.1" y="81.5">C13</text>
<text x="233.8" y="81.5">1pF</text>
<text x="88.7" y="86.6">PAIR</text>
<text x="106.3" y="88.1">R4</text>
<text x="111.6" y="87.9">1K</text>
<text x="198.1" y="86.6">C15</text>
<text x="205.8" y="86.6">18pF</text>
<text x="218.5" y="89.2">C16</text>
<text x="228.6" y="89.2">L2</text>
<text x="241.4" y="84.1">C14</text>
<text x="249" y="84.1">2.2pF</text>
<text x="88.7" y="94.2">LINK</text>
<text x="106.5" y="94.7">R5</text>
<text x="111.6" y="94.7">1K</text>
<text x="198.1" y="91.7">C17</text>
<text x="205.8" y="91.7">12pF</text>
<text x="218.5" y="94.2">1pF</text>
<text x="228.6" y="91.7">2nH</text>
<text x="44" y="96.5">R1</text>
<text x="44" y="99.1">1.5K</text>
<text x="198.1" y="96.5">Y2</text>
<text x="198.1" y="99.1">32MHZ</text>
<text x="22.6" y="107">P1</text>
<text x="198.1" y="104.4">C18</text>
<text x="205.8" y="104.4">12pF</text>
<text x="45.5" y="113.3">R2</text>
<text x="126.9" y="112.1">CC2540F256</text>
<text x="50.6" y="114.6">33</text>
<text x="50.6" y="119.7">33</text>
<text x="68.4" y="119.7">C21</text>
<text x="102.5" y="114.3">R6</text>
<text x="102.5" y="116.9">10K</text>
<text x="111.6" y="119.7">BOOT</text>
<text x="238.8" y="117.1">J1</text>
<text x="45.5" y="120.9">R3</text>
<text x="55.7" y="122.2">C22</text>
<text x="68.4" y="124.8">47PF</text>
<text x="209.3" y="122">R9</text>
<text x="209.3" y="124.5">10k</text>
<text x="22.6" y="127.3">USB</text>
<text x="43.5" y="130.4" transform="rotate(90 43.5 130.4)">FUSE</text>
<text x="55.7" y="127.3">47PF</text>
<text x="139.6" y="129.8">S1</text>
<text x="20.8" y="137.5">L10</text>
<text x="152.4" y="132.4">C23</text>
<text x="160" y="132.4">1UF</text>
<text x="168.6" y="134.7">R7</text>
<text x="168.6" y="137.2">10K</text>
<text x="20.1" y="142.6">30R</text>
<text x="55.7" y="147.7">XC6206P332MR</text>
<text x="40.4" y="160.4">C19</text>
<text x="86.2" y="160.4">C20</text>
<text x="40.4" y="165.4">1UF</text>
<text x="73.5" y="162.9">U2</text>
<text x="86.2" y="165.4">1UF</text>
<text x="238.8" y="170.5">Header 10*2</text>
</g>
</svg>
